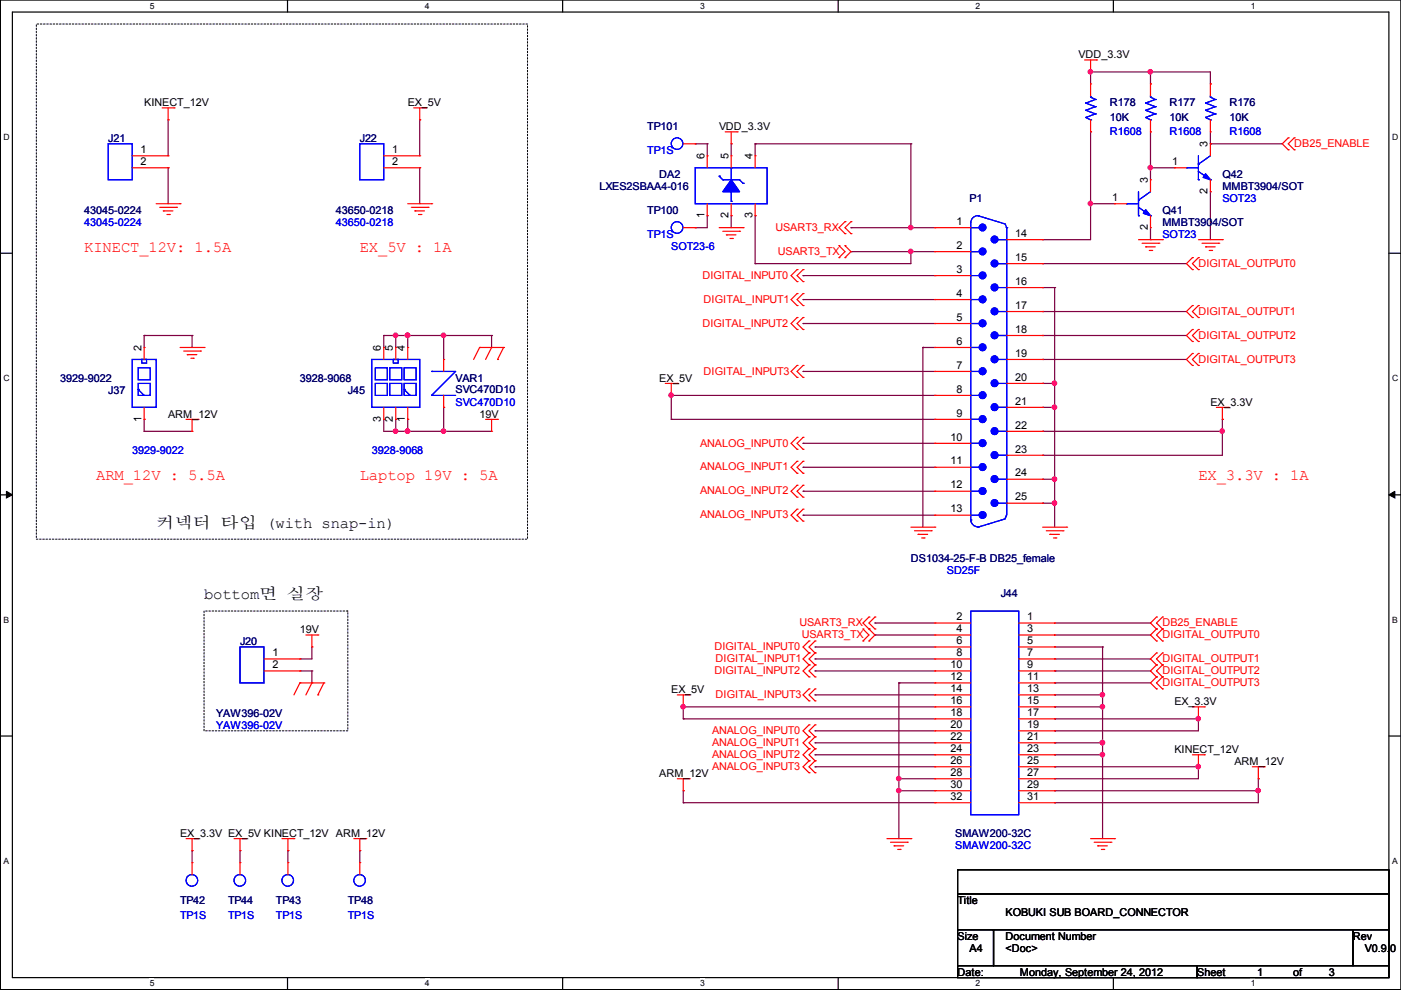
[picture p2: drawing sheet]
<svg xmlns="http://www.w3.org/2000/svg" width="297mm" height="210mm" viewBox="0 0 297 210" stroke-linecap="round" stroke-linejoin="round" font-family="sans-serif">
<path d="M.1 0h296.9v209.8h-296.9zM2.6 2.6h291.9v204.7h-291.9z" fill="none" stroke="#000" stroke-width=".25"/>
<g fill="#fff">
<path d="M31.7 .3h1v1.9h-1z"/>
<path d="M31.7 207.5h1v2h-1z"/>
</g>
<path d="M61 0v2.6M61 207.3v2.5" fill="none" stroke="#000" stroke-width=".25"/>
<g fill="#fff">
<path d="M90.1 .3h.9v1.9h-.9z"/>
<path d="M90.1 207.5h.9v2h-.9z"/>
</g>
<path d="M119.3 0v2.6M119.3 207.3v2.5" fill="none" stroke="#000" stroke-width=".25"/>
<g fill="#fff">
<path d="M148.4 .3h1v1.9h-1z"/>
<path d="M148.4 207.5h1v2h-1z"/>
</g>
<path d="M177.7 0v2.6M177.7 207.3v2.5" fill="none" stroke="#000" stroke-width=".25"/>
<g fill="#fff">
<path d="M206.8 .3h1v1.9h-1z"/>
<path d="M206.8 207.5h1v2h-1z"/>
</g>
<path d="M236.1 0v2.6M236.1 207.3v2.5" fill="none" stroke="#000" stroke-width=".25"/>
<g fill="#fff">
<path d="M265.2 .3h.9v1.9h-.9z"/>
<path d="M265.2 207.5h.9v2h-.9z"/>
<path d="M.8 28.1h1.1v2h-1.1z"/>
<path d="M295.1 28.1h1.2v2h-1.2z"/>
<path d="M.8 79.3h1.1v1.9h-1.1z"/>
<path d="M295.1 79.3h1.2v1.9h-1.2z"/>
</g>
<path d="M.1 53.7h2.5M294.5 53.7h2.5" fill="none" stroke="#000" stroke-width=".25"/>
<g fill="#fff">
<path d="M.8 130.5h1.1v1.9h-1.1z"/>
<path d="M295.1 130.5h1.1v1.9h-1.1z"/>
</g>
<path d="M.1 104.9h2.5M294.5 104.9h2.5" fill="none" stroke="#000" stroke-width=".25"/>
<path d="M1.4 104.2l1.2 .7-1.2 .7zM294.5 104.9l1.2-.7v1.4z" fill="#000" stroke="#000" stroke-width=".21"/>
<g fill="#fff">
<path d="M.8 181.6h1v2h-1z"/>
<path d="M295.1 181.6h1.1v2h-1.1z"/>
</g>
<path d="M.1 156.1h2.5M294.5 156.1h2.5M203 184.4h91.5v5.1h-91.5zM203 189.5h91.5v7.6h-91.5zM203 197.1h7.7v7.6h-7.7zM210.7 197.1h76.2v7.6h-76.2zM286.9 197.1h7.6v7.6h-7.6zM203 204.7h50.8v2.6h-50.8zM253.8 204.7h40.7v2.6h-40.7z" fill="none" stroke="#000" stroke-width=".25"/>
<path d="M7.7 5.1h104.1v109.2h-104.1zM43.3 129.6h30.4v25.4h-30.4z" fill="none" stroke="#000" stroke-width=".21" stroke-dasharray=".3 .3"/>
<g fill="none" stroke="#800040" stroke-width=".25">
<path d="M231.2 15.3h.1M231.2 15.3h25.4v2.5M231.2 15.3v2.5M243.9 17.8h.1M243.9 15.3h.1M243.9 15.3v2.5M256.6 17.8h.1M35.6 25.4h.1M35.6 35.6h.1M35.6 25.4v7.6M35.6 35.6v7.6M89 25.4h.1"/>
<path d="M89 35.6h.1M89 25.4v7.6M89 35.6v7.6M147.4 30.5h.1M147.4 30.5h2.5M149.9 30.5h.1M149.9 30.5v2.5M155 30.5h.1M155 30.5v2.5M160.1 30.5h.1M160.1 30.5h33M160.1 30.5v2.5"/>
<path d="M193.1 30.5h.1M193.1 30.5v17.8M231.2 28h.1M231.2 28v22.8h-10.1M243.9 35.6h.1M243.9 28h.1M243.9 35.6h5.1M243.9 28v10.1M256.6 30.5h.1M256.6 30.5h15.3M256.6 28v2.5M147.4 48.3h.1"/>
<path d="M149.9 45.7h.1M149.9 45.7v2.6h-2.5M155 45.7h.1M155 45.7v2.6M160.1 45.7h.1M160.1 55.9h.1M160.1 45.7v10.2M170.3 58.4h.1M170.3 58.4h27.9M180.4 53.4h.1M180.4 48.3h.1M180.4 48.3h17.8"/>
<path d="M180.4 53.4h17.8M193.1 48.3h.1M193.1 53.4h.1M193.1 53.4v2.5h-33M221.1 55.9h.1M221.1 50.8h.1M221.1 55.9h30.4M231.2 43.2h.1M231.2 43.2h5.1M243.9 50.8h.1M243.9 48.3v2.5M256.6 40.7h.1"/>
<path d="M256.6 40.7v10.1M30.6 71.1h.1M30.6 71.1h10.1M30.6 71.1v2.6M40.7 71.1h.1M40.7 71.1v2.6M81.4 71.1h.1M81.4 71.1h22.8M81.4 71.1v2.6M83.9 71.1h.1M83.9 71.1v2.6M86.4 71.1h.1"/>
<path d="M86.4 71.1v2.6M94.1 71.1h.1M94.1 71.1v5.1M104.2 71.1h.1M104.2 71.1v2.6M170.3 68.6h.1M170.3 63.5h.1M170.3 78.8h.1M170.3 68.6h27.9M170.3 63.5h27.9M170.3 78.8h27.9M195.7 73.7h.1"/>
<path d="M195.7 73.7h2.5M195.7 73.7v38.1M221.1 61h.1M221.1 71.1h.1M221.1 76.2h.1M221.1 66.1h.1M221.1 61h2.5M221.1 71.1h30.4M221.1 76.2h30.4M221.1 66.1h30.4M223.6 61h.1M223.6 61v50.8"/>
<path d="M30.6 88.9h.1M30.6 91.5h.1M30.6 91.5h10.1M30.6 88.9v2.6M81.4 88.9h.1M81.4 88.9v2.6h22.8M83.9 88.9h.1M83.9 91.5h.1M83.9 88.9v2.6M86.4 88.9h.1M86.4 91.5h.1M86.4 88.9v2.6"/>
<path d="M94.1 91.5h.1M94.1 86.4h.1M94.1 86.4v5.1M142.3 83.8h.1M142.3 88.9h.1M142.3 83.8v5.1M142.3 88.9h55.9M142.3 83.8h55.9M170.3 99.1h.1M170.3 94h.1M170.3 99.1h27.9M170.3 94h27.9"/>
<path d="M221.1 91.5h.1M221.1 96.5h.1M221.1 86.4h.1M221.1 81.3h.1M221.1 91.5h38.1M221.1 86.4h2.5M221.1 81.3h2.5M223.6 81.3h.1M223.6 86.4h.1M259.2 88.9h.1M259.2 91.5h.1M259.2 88.9v7.6h-38.1"/>
<path d="M170.3 109.2h.1M170.3 104.2h.1M170.3 109.2h27.9M170.3 104.2h27.9M221.1 106.7h.1M221.1 101.6h.1M221.1 106.7h2.5M221.1 101.6h2.5M223.6 106.7h.1M223.6 101.6h.1M63.6 139.7h.1M66.1 137.2h.1"/>
<path d="M66.1 137.2v2.5h-2.5M172.8 137.2h.1M172.8 139.7h.1M172.8 137.2h25.4M172.8 139.7h25.4M185.5 132.1h.1M185.5 134.6h.1M185.5 134.6h12.7M185.5 132.1h12.7M223.6 137.2h.1M223.6 134.6h.1M223.6 139.7h.1"/>
<path d="M223.6 132.1h.1M223.6 137.2h10.2M223.6 134.6h20.3M223.6 139.7h20.3M223.6 132.1h20.3M233.8 137.2h.1M233.8 137.2v40.6M63.6 142.3h.1M63.6 142.3h2.5M66.1 142.3h.1M66.1 142.3v2.5M144.9 149.9h.1"/>
<path d="M144.9 152.4h.1M144.9 149.9v2.5M144.9 149.9h53.3M144.9 152.4h53.3M172.8 142.3h.1M172.8 157.5h.1M172.8 147.3h.1M172.8 155h.1M172.8 142.3h25.4M172.8 147.3h25.4M172.8 155h25.4M172.8 157.5h25.4"/>
<path d="M190.6 144.8h.1M190.6 144.8v33M190.6 144.8h7.6M223.6 142.3h.1M223.6 147.3h.1M223.6 149.9h.1M223.6 152.4h.1M223.6 155h.1M223.6 144.8h.1M223.6 157.5h.1M223.6 142.3h20.3M223.6 147.3h10.2"/>
<path d="M223.6 149.9h10.2M223.6 152.4h30.5M223.6 144.8h20.3M223.6 157.5h10.2M233.8 149.9h.1M233.8 147.3h.1M233.8 157.5h.1M254.1 152.4h.1M254.1 152.4v2.6h-30.5M144.9 167.7h.1M144.9 170.2h.1M144.9 167.7v2.5"/>
<path d="M144.9 170.2h53.3M172.8 162.6h.1M172.8 160h.1M172.8 160h25.4M172.8 162.6h25.4M190.6 167.7h.1M190.6 165.1h.1M190.6 167.7h7.6M190.6 165.1h7.6M223.6 160h.1M223.6 167.7h.1M223.6 170.2h.1"/>
<path d="M223.6 165.1h.1M223.6 162.6h.1M223.6 167.7h43.2M223.6 160h10.2M223.6 162.6h30.5M233.8 160h.1M254.1 162.6h.1M254.1 162.6v2.5h-30.5M266.8 167.7h.1M266.8 165.1h.1M266.8 165.1v5.1h-43.2M40.7 180.4h.1"/>
<path d="M40.7 180.4v2.5M50.9 180.4h.1M50.9 180.4v2.5M61 180.4h.1M61 180.4v2.5M76.3 180.4h.1M76.3 180.4v2.5"/>
</g>
<g fill="#f0f" stroke="#f0f" stroke-width=".25">
<circle cx="193.1" cy="48.2" r=".47"/>
<circle cx="193.1" cy="53.3" r=".47"/>
<circle cx="259.1" cy="91.4" r=".47"/>
<circle cx="223.6" cy="81.3" r=".47"/>
<circle cx="223.6" cy="106.7" r=".47"/>
<circle cx="223.6" cy="101.6" r=".47"/>
<circle cx="223.6" cy="86.3" r=".47"/>
<circle cx="233.7" cy="149.8" r=".47"/>
<circle cx="266.7" cy="167.6" r=".47"/>
<circle cx="190.5" cy="165.1" r=".47"/>
<circle cx="233.7" cy="147.3" r=".47"/>
<circle cx="254" cy="152.4" r=".47"/>
<circle cx="233.7" cy="160" r=".47"/>
<circle cx="233.7" cy="157.5" r=".47"/>
<circle cx="254" cy="162.5" r=".47"/>
<circle cx="190.5" cy="167.6" r=".47"/>
<circle cx="144.8" cy="149.8" r=".47"/>
<circle cx="94" cy="71.1" r=".47"/>
<circle cx="83.9" cy="91.4" r=".47"/>
<circle cx="94" cy="91.4" r=".47"/>
<circle cx="83.9" cy="71.1" r=".47"/>
<circle cx="86.4" cy="71.1" r=".47"/>
<circle cx="86.4" cy="91.4" r=".47"/>
<circle cx="142.3" cy="83.8" r=".47"/>
<circle cx="243.9" cy="35.5" r=".47"/>
<circle cx="243.9" cy="15.2" r=".47"/>
<circle cx="231.2" cy="43.2" r=".47"/>
<circle cx="231.2" cy="15.2" r=".47"/>
</g>
<g fill="none" stroke="#f00" stroke-width=".25">
<path d="M230 12.7h2.5M231.2 15.3h.1M231.2 17.8h.1M231.2 12.7v2.6M231.2 17.8v2.5M232.5 12.7h.1M243.9 17.8h.1M243.9 17.8v2.5M256.6 17.8h.1M256.6 17.8v2.5M28 35.6h7.6M28 33h7.6"/>
<path d="M34.4 22.9h2.5M35.6 25.4h.1M35.6 33h.1M35.6 35.6h.1M35.6 22.9v2.5M36.9 22.9h.1M81.4 35.6h7.6M81.4 33h7.6M87.7 22.9h2.6M89 25.4h.1M89 33h.1M89 35.6h.1"/>
<path d="M89 22.9v2.5M90.3 22.9h.1M144.9 30.5h2.5M147.4 30.5h.1M149.9 33h.1M149.9 33v2.6M153.8 28h2.5M155 30.5h.1M155 33h.1M155 28v2.5M155 33v2.6M156.3 28h.1"/>
<path d="M160.1 33h.1M160.1 33v2.6M231.2 28h.1M231.2 25.4v2.6M243.9 28h.1M243.9 38.1h.1M243.9 25.4v2.6M243.9 38.1v2.6M249 35.6h.1M249 35.6h2.5M256.6 30.5h.1M256.6 28h.1"/>
<path d="M256.6 25.4v2.6M256.6 30.5v2.5M256.6 38.1v2.6M273.1 31.8h.1M273.1 29.2h.1M273.1 29.2l-1.2 1.3 1.2 1.3M274.4 29.2h.1M274.4 31.8h.1M274.4 29.2l-1.3 1.3 1.3 1.3M33.1 43.2h5.1M33.9 44h3.5M34.6 44.7h.1"/>
<path d="M34.6 44.7h2.1M35.4 45.5h.5M35.9 45.5h.1M37.4 44h.1M38.2 43.2h.1M86.4 43.2h5.1M87.2 44h3.6M88 44.7h.1M88 44.7h2M88.7 45.5h.5M89.2 45.5h.1M90.8 44h.1"/>
<path d="M91.5 43.2h.1M144.9 48.3h2.5M147.4 48.3h.1M149.9 45.7h.1M149.9 43.2v2.5M152.5 48.3h5.1M153.2 49h3.6M154 49.8h.1M154 49.8h2M154.8 50.6h.5M155 45.7h.1M155 43.2v2.5"/>
<path d="M155.3 50.6h.1M156.8 49h.1M157.6 48.3h.1M160.1 45.7h.1M160.1 43.2v2.5M169 59.7h.1M169 57.2h.1M169 57.2l-1.3 1.2 1.3 1.3M170.3 59.7h.1M170.3 57.2h.1M170.3 57.2l-1.3 1.2 1.3 1.3M177.9 54.6h.1"/>
<path d="M177.9 52.1h.1M177.9 52.1l1.3 1.3-1.3 1.2M179.2 47h.1M179.2 49.5h.1M179.2 52.1h.1M179.2 54.6h.1M179.2 47l-1.3 1.3 1.3 1.2M179.2 52.1l1.2 1.3-1.2 1.2M180.4 47h.1M180.4 49.5h.1M180.4 47l-1.2 1.3 1.2 1.2M198.2 58.4h.1"/>
<path d="M198.2 53.4h.1M198.2 48.3h.1M198.2 48.3h7.6M198.2 58.4h7.6M198.2 53.4h7.6M213.4 50.8h7.7M213.4 55.9h7.7M221.1 55.9h.1M221.1 50.8h.1M236.3 43.2h.1M236.3 43.2h2.5M241.4 50.8h5.1"/>
<path d="M242.1 51.6h3.6M242.9 52.3h.1M242.9 52.3h2M243.7 53.1h.5M243.9 48.3h.1M243.9 45.7v2.6M244.2 53.1h.1M245.7 51.6h.1M246.5 50.8h.1M252.8 57.2h.1M252.8 54.6h.1M252.8 54.6l-1.3 1.3 1.3 1.3"/>
<path d="M254.1 54.6h.1M254.1 57.2h.1M254.1 50.8h5.1M254.1 54.6l-1.3 1.3 1.3 1.3M254.8 51.6h3.6M255.6 52.3h.1M255.6 52.3h2M256.4 53.1h.5M256.6 40.7h.1M256.9 53.1h.1M258.4 51.6h.1M259.2 50.8h.1"/>
<path d="M30.6 73.7h.1M30.6 73.7v2.5M38.2 73.7h5.1M38.9 74.4h3.6M39.7 75.2h.1M39.7 75.2h2M40.5 76h.5M41 76h.1M42.5 74.4h.1M43.3 73.7h.1M81.4 73.7h.1M81.4 73.7v2.5"/>
<path d="M83.9 73.7h.1M83.9 73.7v2.5M86.4 73.7h.1M86.4 73.7v2.5M94.1 76.2h.1M94.1 76.2v2.6M101.7 73.7h.1M101.7 73.7h5.1M101.7 73.7l-1.3 2.5M104.2 73.7h.1M104.2 73.7l-1.2 2.5M105.5 76.2h.1"/>
<path d="M106.8 73.7h.1M106.8 73.7l-1.3 2.5M169 69.9h.1M169 67.3h.1M169 77.5h.1M169 62.2h.1M169 64.8h.1M169 67.3l-1.3 1.3 1.3 1.3M169 77.5l-1.3 1.3 1.3 1.2M169 62.2l-1.3 1.3 1.3 1.3M170.3 69.9h.1M170.3 67.3h.1"/>
<path d="M170.3 77.5h.1M170.3 62.2h.1M170.3 64.8h.1M170.3 62.2l-1.3 1.3 1.3 1.3M170.3 67.3l-1.3 1.3 1.3 1.3M170.3 77.5l-1.3 1.3 1.3 1.2M198.2 78.8h.1M198.2 73.7h.1M198.2 68.6h.1M198.2 63.5h.1M198.2 73.7h7.6M198.2 78.8h7.6"/>
<path d="M198.2 68.6h7.6M198.2 63.5h7.6M213.4 76.2h7.7M213.4 71.1h7.7M213.4 66.1h7.7M213.4 61h7.7M221.1 76.2h.1M221.1 71.1h.1M221.1 66.1h.1M221.1 61h.1M252.8 74.9h.1M252.8 77.5h.1"/>
<path d="M252.8 67.3h.1M252.8 64.8h.1M252.8 69.9h.1M252.8 72.4h.1M252.8 74.9l-1.3 1.3 1.3 1.3M252.8 64.8l-1.3 1.3 1.3 1.2M252.8 69.9l-1.3 1.2 1.3 1.3M254.1 77.5h.1M254.1 74.9h.1M254.1 64.8h.1M254.1 67.3h.1M254.1 72.4h.1"/>
<path d="M254.1 69.9h.1M254.1 74.9l-1.3 1.3 1.3 1.3M254.1 64.8l-1.3 1.3 1.3 1.2M254.1 69.9l-1.3 1.2 1.3 1.3M30.6 88.9h.1M30.6 86.4v2.5M39.5 88.9h2.5M40.7 91.5h.1M40.7 88.9v2.6M42 88.9h.1M81.4 88.9h.1M81.4 86.4v2.5"/>
<path d="M83.9 88.9h.1M83.9 86.4v2.5M86.4 88.9h.1M86.4 86.4v2.5M94.1 86.4h.1M94.1 83.8v2.6M103 88.9h2.5M104.2 91.5h.1M104.2 88.9v2.6M105.5 88.9h.1M141.1 81.3h2.5M142.3 83.8h.1"/>
<path d="M142.3 81.3v2.5M143.6 81.3h.1M169 97.8h.1M169 80h.1M169 92.7h.1M169 95.3h.1M169 97.8l-1.3 1.3 1.3 1.2M169 92.7l-1.3 1.3 1.3 1.3M170.3 97.8h.1M170.3 80h.1M170.3 92.7h.1M170.3 95.3h.1"/>
<path d="M170.3 97.8l-1.3 1.3 1.3 1.2M170.3 92.7l-1.3 1.3 1.3 1.3M198.2 99.1h.1M198.2 94h.1M198.2 88.9h.1M198.2 83.8h.1M198.2 88.9h7.6M198.2 99.1h7.6M198.2 94h7.6M198.2 83.8h7.6M213.4 86.4h7.7M213.4 81.3h7.7"/>
<path d="M213.4 96.5h7.7M213.4 91.5h7.7M221.1 96.5h.1M221.1 91.5h.1M221.1 86.4h.1M221.1 81.3h.1M257.9 86.4h2.5M259.2 88.9h.1M259.2 86.4v2.5M260.4 86.4h.1M169 110.5h.1M169 108h.1"/>
<path d="M169 100.3h.1M169 105.4h.1M169 102.9h.1M169 108l-1.3 1.2 1.3 1.3M169 102.9l-1.3 1.3 1.3 1.2M170.3 110.5h.1M170.3 108h.1M170.3 100.3h.1M170.3 105.4h.1M170.3 102.9h.1M170.3 108l-1.3 1.2 1.3 1.3M170.3 102.9l-1.3 1.3 1.3 1.2"/>
<path d="M193.1 111.8h5.1M193.9 112.5h3.5M194.6 113.3h.1M194.6 113.3h2.1M195.4 114.1h.5M195.9 114.1h.1M197.4 112.5h.1M198.2 111.8h.1M198.2 109.2h.1M198.2 104.2h.1M198.2 109.2h7.6M198.2 104.2h7.6"/>
<path d="M213.4 106.7h7.7M213.4 101.6h7.7M221.1 106.7h.1M221.1 101.6h.1M221.1 111.8h5M221.8 112.5h3.6M222.6 113.3h.1M222.6 113.3h2M223.4 114.1h.5M223.9 114.1h.1M225.4 112.5h.1M226.1 111.8h.1"/>
<path d="M56 139.7h7.6M63.6 139.7h.1M64.9 134.6h2.5M66.1 137.2h.1M66.1 134.6v2.6M67.4 134.6h.1M171.5 138.4h.1M171.5 135.9h.1M171.5 135.9l-1.2 1.3 1.2 1.2M171.5 138.4l-1.2 1.3 1.2 1.3M172.8 138.4h.1M172.8 135.9h.1"/>
<path d="M172.8 135.9l-1.3 1.3 1.3 1.2M172.8 138.4l-1.3 1.3 1.3 1.3M183 135.9h.1M183 133.4h.1M183 133.4l1.2 1.2-1.2 1.3M184.2 130.8h.1M184.2 133.4h.1M184.2 135.9h.1M184.2 130.8l-1.2 1.3 2.5 2.5-1.3 1.3M185.5 130.8h.1M185.5 133.4h.1M185.5 130.8l-1.3 1.3 1.3 1.3"/>
<path d="M198.2 132.1h.1M198.2 134.6h.1M198.2 137.2h.1M198.2 139.7h.1M198.2 134.6h7.6M198.2 139.7h7.6M198.2 132.1h7.6M198.2 137.2h7.6M216 134.6h7.6M216 139.7h7.6M216 132.1h7.6M216 137.2h7.6"/>
<path d="M223.6 132.1h.1M223.6 134.6h.1M223.6 137.2h.1M223.6 139.7h.1M245.2 135.9h.1M245.2 133.4h.1M245.2 138.4h.1M245.2 130.8h.1M245.2 133.4l-1.3 1.2 1.3 1.3M245.2 138.4l-1.3 1.3 1.3 1.3M245.2 130.8l-1.3 1.3 1.3 1.3M246.5 133.4h.1"/>
<path d="M246.5 135.9h.1M246.5 138.4h.1M246.5 130.8h.1M246.5 133.4l-1.3 1.2 1.3 1.3M246.5 138.4l-1.3 1.3 1.3 1.3M246.5 130.8l-1.3 1.3 1.3 1.3M56 142.3h7.6M63.6 144.8h.1M63.6 142.3h.1M63.6 144.8l-1.3 2.5M63.6 144.8h5.1M66.1 144.8h.1"/>
<path d="M66.1 144.8l-1.2 2.5M67.4 147.3h.1M68.7 144.8h.1M68.7 144.8l-1.3 2.5M143.6 147.3h2.5M144.9 149.9h.1M144.9 147.3v2.6M146.1 147.3h.1M171.5 143.5h.1M171.5 141h.1M171.5 158.8h.1M171.5 156.2h.1"/>
<path d="M171.5 146.1h.1M171.5 148.6h.1M171.5 153.7h.1M171.5 146.1l-1.2 1.2 1.2 1.3M171.5 141l-1.2 1.3 1.2 1.2M171.5 156.2l-1.2 1.3 1.2 1.3M171.5 158.8l-1.2 1.2 1.2 1.3M171.5 153.7l-1.2 1.3 1.2 1.2M172.8 143.5h.1M172.8 141h.1M172.8 158.8h.1M172.8 156.2h.1"/>
<path d="M172.8 146.1h.1M172.8 148.6h.1M172.8 153.7h.1M172.8 146.1l-1.3 1.2 1.3 1.3M172.8 141l-1.3 1.3 1.3 1.2M172.8 156.2l-1.3 1.3 1.3 1.3M172.8 158.8l-1.3 1.2 1.3 1.3M172.8 153.7l-1.3 1.3 1.3 1.2M198.2 142.3h.1M198.2 144.8h.1M198.2 147.3h.1M198.2 149.9h.1"/>
<path d="M198.2 152.4h.1M198.2 155h.1M198.2 157.5h.1M198.2 149.9h7.6M198.2 147.3h7.6M198.2 144.8h7.6M198.2 142.3h7.6M198.2 152.4h7.6M198.2 155h7.6M198.2 157.5h7.6M216 149.9h7.6M216 147.3h7.6"/>
<path d="M216 144.8h7.6M216 142.3h7.6M216 152.4h7.6M216 155h7.6M216 157.5h7.6M223.6 142.3h.1M223.6 144.8h.1M223.6 147.3h.1M223.6 149.9h.1M223.6 152.4h.1M223.6 155h.1M223.6 157.5h.1"/>
<path d="M245.2 143.5h.1M245.2 146.1h.1M245.2 141h.1M245.2 143.5l-1.3 1.3 1.3 1.3M245.2 141l-1.3 1.3 1.3 1.2M246.5 146.1h.1M246.5 143.5h.1M246.5 141h.1M246.5 143.5l-1.3 1.3 1.3 1.3M246.5 141l-1.3 1.3 1.3 1.2M252.8 149.9h2.6M254.1 152.4h.1"/>
<path d="M254.1 149.9v2.5M255.4 149.9h.1M39.5 177.8h2.5M40.7 177.8v2.6M42 177.8h.1M49.6 177.8h2.6M50.9 177.8v2.6M52.2 177.8h.1M59.8 177.8h2.5M61 177.8v2.6M62.3 177.8h.1M75 177.8h2.6"/>
<path d="M76.3 177.8v2.6M77.6 177.8h.1M143.6 165.1h2.5M144.9 167.7h.1M144.9 165.1v2.6M146.1 165.1h.1M171.5 163.8h.1M171.5 161.3h.1M171.5 161.3l-1.2 1.3 1.2 1.2M172.8 163.8h.1M172.8 161.3h.1M172.8 161.3l-1.3 1.3 1.3 1.2"/>
<path d="M188 177.8h5.1M188.8 178.6h3.6M189.6 179.3h.1M189.6 179.3h2M192.4 178.6h.1M193.1 177.8h.1M198.2 160h.1M198.2 162.6h.1M198.2 165.1h.1M198.2 167.7h.1M198.2 170.2h.1M198.2 165.1h7.6"/>
<path d="M198.2 162.6h7.6M198.2 160h7.6M198.2 167.7h7.6M198.2 170.2h7.6M216 165.1h7.6M216 162.6h7.6M216 160h7.6M216 167.7h7.6M216 170.2h7.6M223.6 160h.1M223.6 162.6h.1M223.6 165.1h.1"/>
<path d="M223.6 167.7h.1M223.6 170.2h.1M231.2 177.8h5.1M232 178.6h3.5M232.7 179.3h.1M232.7 179.3h2.1M235.5 178.6h.1M236.3 177.8h.1M252.8 160h2.6M254.1 162.6h.1M254.1 160v2.6M255.4 160h.1"/>
<path d="M265.5 162.6h2.6M266.8 165.1h.1M266.8 162.6v2.5M268.1 162.6h.1M40.7 180.4h.1M40.7 182.9h.1M40.7 182.9v2.5M50.9 180.4h.1M50.9 182.9h.1M50.9 182.9v2.5M61 180.4h.1M61 182.9h.1"/>
<path d="M61 182.9v2.5M76.3 180.4h.1M76.3 182.9h.1M76.3 182.9v2.5M190.3 180.1h.5M190.8 180.1h.1M233.5 180.1h.5M234 180.1h.1"/>
</g>
<g fill="none" stroke="#00f" stroke-width=".25">
<path d="M22.9 30.5h5.1v7.6h-5.1zM76.3 30.5h5.1v7.6h-5.1zM147.4 35.6h15.2v7.6h-15.2zM152.5 37.4h.1M152.5 37.4l.7 .7M153.2 38.1h.1M153.2 38.1h3.6l.8 .8M155 35.6h.1M155 35.6v2.5M157.6 38.9h.1M230.2 21.9h.1M230.2 23.4h.1"/>
<path d="M230.2 24.9h.1M230.2 21.9l2 .7M230.2 23.4l2 .7M230.2 24.9l1 .5M231.2 25.4h.1M231.2 20.6h.1M231.2 20.6l1 .5M231.2 20.3v.3M232.2 21.1h.1M232.2 22.6h.1M232.2 24.1h.1M232.2 21.1l-2 .8"/>
<path d="M232.2 22.6l-2 .8M232.2 24.1l-2 .8M242.9 21.9h.1M242.9 23.4h.1M242.9 24.9h.1M242.9 21.9l2 .7M242.9 23.4l2 .7M242.9 24.9l1 .5M243.9 25.4h.1M243.9 20.6h.1M243.9 20.6l1 .5M243.9 20.3v.3"/>
<path d="M244.9 21.1h.1M244.9 22.6h.1M244.9 24.1h.1M244.9 21.1l-2 .8M244.9 22.6l-2 .8M244.9 24.1l-2 .8M251.5 35.6h.1M251.5 35.6h2.6M254.1 34.8h.1M254.1 38.1h.1M254.1 36.3l2.5 1.8M254.1 33v5.1"/>
<path d="M255.6 21.9h.1M255.6 23.4h.1M255.6 24.9h.1M255.6 21.9l2 .7M255.6 23.4l2 .7M255.6 24.9l1 .5M256.6 38.1h.1M256.6 25.4h.1M256.6 20.6h.1M256.6 33l-2.5 1.8M256.6 20.6l1 .5M256.6 20.3v.3"/>
<path d="M257.6 21.1h.1M257.6 22.6h.1M257.6 24.1h.1M257.6 21.1l-2 .8M257.6 22.6l-2 .8M257.6 24.1l-2 .8M155 42.7h.1M155 40.7v2M205.8 48.3h1.8M205.8 53.4h1.8M205.8 58.4h1.8M207.3 45.7h.1"/>
<path d="M207.3 45.7a1.48 1.48 0 0 0-1.5 1.6v63M207.3 45.7l5.9 1.8M207.6 48.3h.1M207.6 53.4h.1M207.6 58.4h.1M211.7 50.8h1.7M211.7 55.9h1.7M213.1 47.6l.3 .7M213.4 50.8h.1M213.4 48.3h.1M213.4 55.9h.1M213.4 48.3v60.9"/>
<path d="M238.8 43.2h.1M238.8 43.2h2.6M241.4 42.4h.1M241.4 45.7h.1M241.4 44l2.5 1.7M241.4 40.7v5M243.9 45.7h.1M243.9 40.7l-2.5 1.7M28 76.2h5.1v10.2h-5.1zM29.3 78h2.5v2.5h-2.5zM30.1 76.2h1v.8h-1zM78.8 76.2h10.2v10.2h-10.2z"/>
<path d="M79.6 78h2.5v2.5h-2.5zM82.6 78h2.6v2.5h-2.6zM83.4 76.2h1v.8h-1zM85.7 78h2.5v2.5h-2.5zM91.5 78.8h.1M91.5 78.8h5.1l-5.1 5M205.8 63.5h1.8M205.8 68.6h1.8M205.8 73.7h1.8M205.8 78.8h1.8M207.6 63.5h.1M207.6 68.6h.1"/>
<path d="M207.6 73.7h.1M207.6 78.8h.1M211.7 61h1.7M211.7 66.1h1.7M211.7 71.1h1.7M211.7 76.2h1.7M213.4 61h.1M213.4 66.1h.1M213.4 71.1h.1M213.4 76.2h.1M29.3 81.3h2.5v2.5h-2.5zM29.3 82.6h.1"/>
<path d="M29.3 82.6l1.3 1.2M79.6 81.3h2.5v2.5h-2.5zM82.6 81.3h2.6v2.5h-2.6zM85.7 81.3h2.5v2.5h-2.5zM85.7 82.6h.1M85.7 82.6l1.3 1.2M91.5 83.8h.1M91.5 83.8h5.1M205.8 83.8h1.8M205.8 88.9h1.8M205.8 94h1.8M205.8 99.1h1.8"/>
<path d="M207.6 83.8h.1M207.6 88.9h.1M207.6 94h.1M207.6 99.1h.1M211.7 81.3h1.7M211.7 86.4h1.7M211.7 91.5h1.7M211.7 96.5h1.7M213.4 81.3h.1M213.4 86.4h.1M213.4 91.5h.1M213.4 96.5h.1"/>
<path d="M205.8 110.3h.1M205.8 110.3a1.48 1.48 0 0 0 1.5 1.4M205.8 104.2h1.8M205.8 109.2h1.8M207.3 111.8h.1M207.6 104.2h.1M207.6 109.2h.1M211.7 101.6h1.7M211.7 106.7h1.7M213.2 110l-5.9 1.8M213.4 109.2l-.3 .7M213.4 101.6h.1"/>
<path d="M213.4 106.7h.1M50.9 137.2h5.1v7.6h-5.1zM205.8 129.6h10.2v43.1h-10.2z"/>
<circle cx="143.6" cy="30.5" r="1.23"/>
<circle cx="143.6" cy="48.2" r="1.23"/>
<circle cx="40.7" cy="186.7" r="1.23"/>
<circle cx="50.8" cy="186.7" r="1.23"/>
<circle cx="61" cy="186.7" r="1.23"/>
<circle cx="76.2" cy="186.7" r="1.23"/>
</g>
<g fill="#00f" stroke="#00f" stroke-width=".25">
<path d="M255.6 36.8l1 1.3-1.5-.5z"/>
<path d="M242.9 44.5l1 1.2-1.5-.5z"/>
<path d="M155 38.1l1.8 2.6h-3.6z" fill-rule="evenodd"/>
<path d="M155 38.1l1.8 2.6h-3.6z" fill-rule="evenodd"/>
<circle cx="208.3" cy="48.2" r=".72"/>
<circle cx="208.3" cy="53.3" r=".72"/>
<circle cx="208.3" cy="58.4" r=".72"/>
<circle cx="208.3" cy="63.5" r=".72"/>
<circle cx="208.3" cy="68.6" r=".72"/>
<circle cx="208.3" cy="73.6" r=".72"/>
<circle cx="208.3" cy="78.7" r=".72"/>
<circle cx="208.3" cy="83.8" r=".72"/>
<circle cx="208.3" cy="88.9" r=".72"/>
<circle cx="208.3" cy="94" r=".72"/>
<circle cx="208.3" cy="99" r=".72"/>
<circle cx="208.3" cy="104.1" r=".72"/>
<circle cx="208.3" cy="109.2" r=".72"/>
<circle cx="210.9" cy="106.7" r=".72"/>
<circle cx="210.9" cy="101.6" r=".72"/>
<circle cx="210.9" cy="96.5" r=".72"/>
<circle cx="210.9" cy="91.4" r=".72"/>
<circle cx="210.9" cy="86.3" r=".72"/>
<circle cx="210.9" cy="81.3" r=".72"/>
<circle cx="210.9" cy="76.2" r=".72"/>
<circle cx="210.9" cy="71.1" r=".72"/>
<circle cx="210.9" cy="66" r=".72"/>
<circle cx="210.9" cy="60.9" r=".72"/>
<circle cx="210.9" cy="55.9" r=".72"/>
<circle cx="210.9" cy="50.8" r=".72"/>
</g>
<g font-size="3.3" fill="#f00">
<text x="17.9" y="53.4">KINECT_12V: 1.5A</text>
<text x="76.3" y="53.4">EX_5V : 1A</text>
<text x="20.4" y="101.7">ARM_12V : 5.5A</text>
<text x="76.3" y="101.7">Laptop 19V : 5A</text>
<text x="254.1" y="101.7">EX_3.3V : 1A</text>
</g>
<g font-size="3.3">
<text x="33.1" y="111.9">커넥터 타입 (with snap-in)</text>
<text x="43.3" y="127.1">bottom면 실장</text>
</g>
<g font-size="2.3">
<text x="228.7" y="12.4">VDD_3.3V</text>
<text x="30.6" y="22.5">KINECT_12V</text>
<text x="86.4" y="22.5">EX_5V</text>
<text x="152.5" y="27.6">VDD_3.3V</text>
<text x="29.8" y="32.4">1</text>
<text x="29.8" y="35">2</text>
<text x="83.1" y="32.4">1</text>
<text x="83.1" y="35">2</text>
<text x="149.4" y="33.8" transform="rotate(-90 149.4 33.8)">6</text>
<text x="154.4" y="33.8" transform="rotate(-90 154.4 33.8)">5</text>
<text x="159.5" y="33.8" transform="rotate(-90 159.5 33.8)">4</text>
<text x="248.5" y="35">1</text>
<text x="256" y="31.3" transform="rotate(-90 256 31.3)">3</text>
<text x="243.3" y="38.9" transform="rotate(-90 243.3 38.9)">3</text>
<text x="256" y="41.2" transform="rotate(-90 256 41.2)">2</text>
<text x="149.4" y="46.2" transform="rotate(-90 149.4 46.2)">1</text>
<text x="154.4" y="46.2" transform="rotate(-90 154.4 46.2)">2</text>
<text x="159.5" y="46.2" transform="rotate(-90 159.5 46.2)">3</text>
<text x="202.8" y="47.7">1</text>
<text x="235.8" y="42.6">1</text>
<text x="202.8" y="52.8">2</text>
<text x="215.2" y="50.2">14</text>
<text x="243.3" y="48.8" transform="rotate(-90 243.3 48.8)">2</text>
<text x="202.8" y="57.8">3</text>
<text x="215.2" y="55.3">15</text>
<text x="202.8" y="62.9">4</text>
<text x="215.2" y="65.5">17</text>
<text x="215.2" y="60.4">16</text>
<text x="202.8" y="68">5</text>
<text x="215.2" y="70.5">18</text>
<text x="30" y="74.4" transform="rotate(-90 30 74.4)">2</text>
<text x="80.8" y="74.4" transform="rotate(-90 80.8 74.4)">6</text>
<text x="83.3" y="74.4" transform="rotate(-90 83.3 74.4)">5</text>
<text x="85.9" y="74.4" transform="rotate(-90 85.9 74.4)">4</text>
<text x="202.8" y="73.1">6</text>
<text x="215.2" y="75.6">19</text>
<text x="139.8" y="81">EX_5V</text>
<text x="202.8" y="83.2">8</text>
<text x="202.8" y="78.2">7</text>
<text x="215.2" y="80.7">20</text>
<text x="30" y="89.4" transform="rotate(-90 30 89.4)">1</text>
<text x="35.6" y="88.6">ARM_12V</text>
<text x="80.8" y="89.4" transform="rotate(-90 80.8 89.4)">3</text>
<text x="83.3" y="89.4" transform="rotate(-90 83.3 89.4)">2</text>
<text x="85.9" y="89.4" transform="rotate(-90 85.9 89.4)">1</text>
<text x="101.7" y="88.6">19V</text>
<text x="202.8" y="88.3">9</text>
<text x="215.2" y="85.8">21</text>
<text x="256.6" y="86">EX_3.3V</text>
<text x="201.5" y="93.4">10</text>
<text x="215.2" y="95.9">23</text>
<text x="215.2" y="90.9">22</text>
<text x="201.5" y="98.5">11</text>
<text x="215.2" y="101">24</text>
<text x="201.5" y="103.6">12</text>
<text x="215.2" y="106.1">25</text>
<text x="201.5" y="108.6">13</text>
<text x="202.8" y="131.5">2</text>
<text x="217.8" y="131.5">1</text>
<text x="63.6" y="134.3">19V</text>
<text x="202.8" y="134">4</text>
<text x="202.8" y="136.6">6</text>
<text x="217.8" y="134">3</text>
<text x="217.8" y="136.6">5</text>
<text x="57.7" y="139.1">1</text>
<text x="57.7" y="141.7">2</text>
<text x="201.5" y="141.7">10</text>
<text x="202.8" y="139.1">8</text>
<text x="217.8" y="139.1">7</text>
<text x="217.8" y="141.7">9</text>
<text x="142.3" y="147">EX_5V</text>
<text x="201.5" y="144.2">12</text>
<text x="201.5" y="146.7">14</text>
<text x="201.5" y="149.3">16</text>
<text x="217.8" y="144.2">11</text>
<text x="217.8" y="146.7">13</text>
<text x="217.8" y="149.3">15</text>
<text x="249" y="149.5">EX_3.3V</text>
<text x="201.5" y="151.8">18</text>
<text x="201.5" y="154.4">20</text>
<text x="217.8" y="151.8">17</text>
<text x="217.8" y="154.4">19</text>
<text x="201.5" y="156.9">22</text>
<text x="201.5" y="159.4">24</text>
<text x="201.5" y="162">26</text>
<text x="217.8" y="156.9">21</text>
<text x="217.8" y="159.4">23</text>
<text x="217.8" y="162">25</text>
<text x="249" y="159.7">KINECT_12V</text>
<text x="139.8" y="164.8">ARM_12V</text>
<text x="201.5" y="164.5">28</text>
<text x="201.5" y="167.1">30</text>
<text x="217.8" y="164.5">27</text>
<text x="217.8" y="167.1">29</text>
<text x="261.7" y="162.2">ARM_12V</text>
<text x="201.5" y="169.6">32</text>
<text x="217.8" y="169.6">31</text>
<text x="38.2" y="177.5">EX_3.3V EX_5V KINECT_12V ARM_12V</text>
<text x="203" y="191.7">Title</text>
<text x="213.2" y="194.2">KOBUKI SUB BOARD_CONNECTOR</text>
<text x="203" y="199.3">Size</text>
<text x="205.6" y="201.9">A4</text>
<text x="213.2" y="199.3">Document Number</text>
<text x="213.2" y="201.9">&lt;Doc&gt;</text>
<text x="286.9" y="199.3">Rev</text>
<text x="289.4" y="201.9">V0.9.0</text>
<text x="203" y="206.9">Date:</text>
<text x="216.2" y="206.9">Monday, September 24, 2012</text>
<text x="253.8" y="206.9">Sheet</text>
<text x="266.5" y="206.9">1</text>
<text x="274.2" y="206.9">of</text>
<text x="281.8" y="206.9">3</text>
</g>
<g font-size="2.3" fill="#000080">
<text x="235.3" y="22.5">R178</text>
<text x="248" y="22.5">R177</text>
<text x="260.7" y="22.5">R176</text>
<text x="137.2" y="27.6">TP101</text>
<text x="235.3" y="25.6">10K</text>
<text x="248" y="25.6">10K</text>
<text x="260.7" y="25.6">10K</text>
<text x="22.9" y="30.2">J21</text>
<text x="76.3" y="30.2">J22</text>
<text x="127.1" y="40.3">LXES2SBAA4-016</text>
<text x="139.8" y="37.8">DA2</text>
<text x="259.2" y="37.8">Q42</text>
<text x="259.2" y="40.3">MMBT3904/SOT</text>
<text x="17.9" y="45.4">43045-0224</text>
<text x="71.2" y="45.4">43650-0218</text>
<text x="137.2" y="45.4">TP100</text>
<text x="205.6" y="42.9">P1</text>
<text x="246.5" y="45.4">Q41</text>
<text x="246.5" y="47.9">MMBT3904/SOT</text>
<text x="12.8" y="81">3929-9022</text>
<text x="22.9" y="83.5">J37</text>
<text x="63.6" y="81">3928-9068</text>
<text x="73.7" y="83.5">J45</text>
<text x="96.6" y="81">VAR1</text>
<text x="96.6" y="83.2">SVC470D10</text>
<text x="193.1" y="119.1">DS1034-25-F-B DB25_female</text>
<text x="212.2" y="126.7">J44</text>
<text x="50.9" y="136.8">J20</text>
<text x="45.8" y="152.1">YAW396-02V</text>
<text x="202.5" y="177.5">SMAW200-32C</text>
<text x="38.2" y="191.7">TP42</text>
<text x="48.3" y="191.7">TP44</text>
<text x="58.5" y="191.7">TP43</text>
<text x="73.7" y="191.7">TP48</text>
</g>
<g font-size="2.3" fill="#00f">
<text x="235.3" y="28.6">R1608</text>
<text x="248" y="28.6">R1608</text>
<text x="260.7" y="28.6">R1608</text>
<text x="137.2" y="32.7">TP1S</text>
<text x="17.9" y="47.9">43045-0224</text>
<text x="71.2" y="47.9">43650-0218</text>
<text x="259.2" y="42.9">SOT23</text>
<text x="137.2" y="50.5">TP1S</text>
<text x="142.3" y="53">SOT23-6</text>
<text x="246.5" y="50.5">SOT23</text>
<text x="96.6" y="86">SVC470D10</text>
<text x="28" y="96.2">3929-9022</text>
<text x="78.8" y="96.2">3928-9068</text>
<text x="200.7" y="121.6">SD25F</text>
<text x="45.8" y="154.6">YAW396-02V</text>
<text x="202.5" y="180">SMAW200-32C</text>
<text x="38.2" y="194.7">TP1S</text>
<text x="48.3" y="194.7">TP1S</text>
<text x="58.5" y="194.7">TP1S</text>
<text x="73.7" y="194.7">TP1S</text>
</g>
<g font-size="2.3" fill="#f00">
<text x="274.4" y="31.2">DB25_ENABLE</text>
<text x="164.4" y="49">USART3_RX</text>
<text x="148.9" y="59.1">DIGITAL_INPUT0</text>
<text x="164.9" y="54">USART3_TX</text>
<text x="254.1" y="56.6">DIGITAL_OUTPUT0</text>
<text x="149.2" y="64.2">DIGITAL_INPUT1</text>
<text x="148.9" y="69.3">DIGITAL_INPUT2</text>
<text x="254.1" y="66.7">DIGITAL_OUTPUT1</text>
<text x="254.1" y="71.8">DIGITAL_OUTPUT2</text>
<text x="254.1" y="76.9">DIGITAL_OUTPUT3</text>
<text x="149.2" y="79.4">DIGITAL_INPUT3</text>
<text x="148.4" y="94.7">ANALOG_INPUT0</text>
<text x="148.4" y="99.8">ANALOG_INPUT1</text>
<text x="148.4" y="104.8">ANALOG_INPUT2</text>
<text x="148.4" y="109.9">ANALOG_INPUT3</text>
<text x="151.5" y="137.9">DIGITAL_INPUT0</text>
<text x="169.5" y="132.8">USART3_RX</text>
<text x="170" y="135.3">USART3_TX</text>
<text x="246.5" y="135.3">DIGITAL_OUTPUT0</text>
<text x="246.5" y="132.8">DB25_ENABLE</text>
<text x="151.5" y="142.9">DIGITAL_INPUT2</text>
<text x="151.7" y="140.4">DIGITAL_INPUT1</text>
<text x="246.5" y="140.4">DIGITAL_OUTPUT1</text>
<text x="246.5" y="142.9">DIGITAL_OUTPUT2</text>
<text x="151.7" y="148">DIGITAL_INPUT3</text>
<text x="246.5" y="145.5">DIGITAL_OUTPUT3</text>
<text x="151" y="155.6">ANALOG_INPUT0</text>
<text x="151" y="158.2">ANALOG_INPUT1</text>
<text x="151" y="160.7">ANALOG_INPUT2</text>
<text x="151" y="163.3">ANALOG_INPUT3</text>
</g>
<g font-size="1.8">
<text x="31.7" y="1.9">5</text>
<text x="90.1" y="1.9">4</text>
<text x="148.4" y="1.9">3</text>
<text x="206.8" y="1.9">2</text>
<text x="265.2" y="1.9">1</text>
<text x=".8" y="29.7">D</text>
<text x="295.1" y="29.7">D</text>
<text x=".8" y="80.9">C</text>
<text x="295.1" y="80.9">C</text>
<text x=".8" y="132.1">B</text>
<text x="295.1" y="132.1">B</text>
<text x=".8" y="183.2">A</text>
<text x="295.1" y="183.2">A</text>
<text x="31.7" y="209.1">5</text>
<text x="90.1" y="209.1">4</text>
<text x="148.4" y="209.1">3</text>
<text x="206.8" y="209.1">2</text>
<text x="265.2" y="209.1">1</text>
</g>
</svg>
